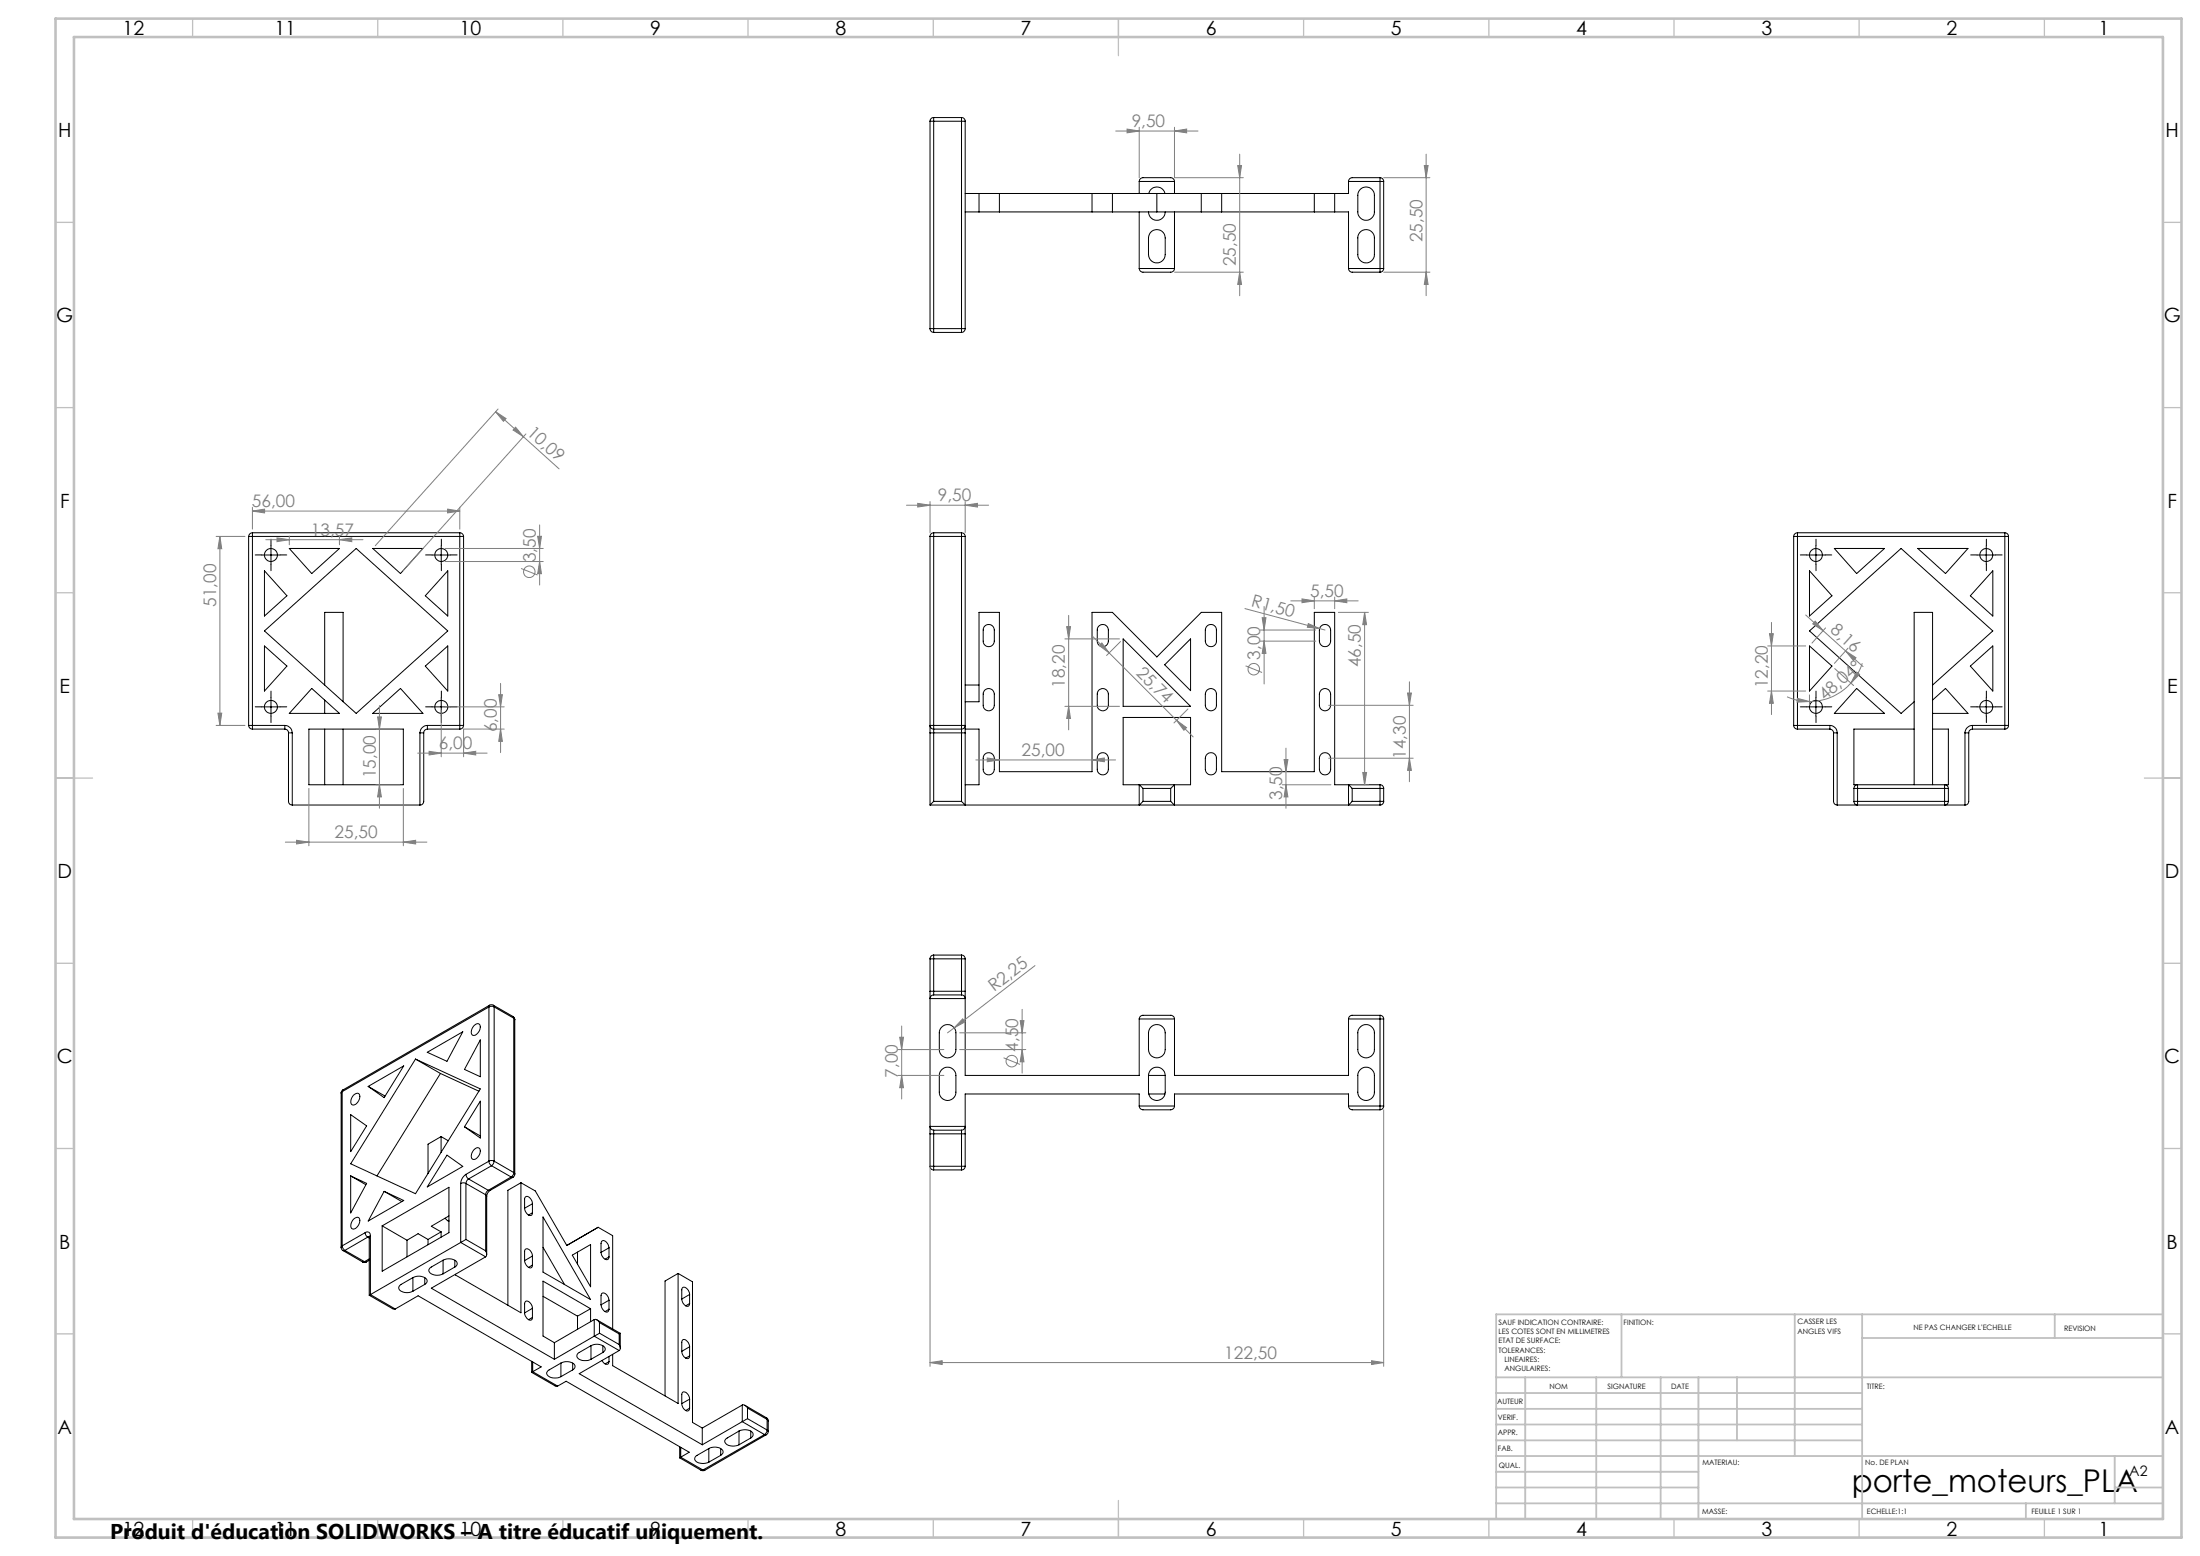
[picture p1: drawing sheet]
<svg xmlns="http://www.w3.org/2000/svg" width="594mm" height="420mm" viewBox="0 0 594 420" stroke-linecap="round" stroke-linejoin="round" font-family="sans-serif">
<g fill="none" stroke="#000" stroke-width=".27">
<path d="M251.1 32.7h1M251.1 32.7v56M252.1 31.7v1M252.1 31.7a.96 .96 0 0 0-1 1M252.1 32.7v56M252.1 32.7h7.5M252.1 31.7h7.5M259.6 32.7h1M259.6 31.7a.96 .96 0 0 1 1 1M259.6 31.7v1M259.6 32.7v56M260.6 32.7v56"/>
<path d="M260.6 57.2h103.5v15.3M264.3 52.2v5M269.8 52.2v5M294.9 52.2v5M300.4 52.2v5M307.6 49a1.02 1.02 0 0 1 1-1h7.5a1.09 1.09 0 0 1 1 1M307.6 49v3.2M307.6 57.2v15.3M307.6 49h9.5M310.1 57.2a2.26 2.26 0 0 0 2.2 2.3 2.26 2.26 0 0 0 2.3-2.3M310.2 52.2a2.24 2.24 0 0 1 2.1-1.7 2.24 2.24 0 0 1 2.2 1.7M312.3 52.2v5"/>
<path d="M317.1 49v3.2M317.1 57.2v15.3M324.3 52.2v5M329.8 52.2v5M354.9 52.2v5M360.4 52.2v5M364.1 49v3.2h-103.5M364.1 49h8.5M367.1 51.3a2.24 2.24 0 0 1 2.5-.7 2.24 2.24 0 0 1 1.5 2.1v4.5a2.24 2.24 0 0 1-2.3 2.3 2.24 2.24 0 0 1-2.2-2.3v-5zM372.6 48h-7.5a1.02 1.02 0 0 0-1 1M372.6 48v1M372.6 48a1.02 1.02 0 0 1 1 1"/>
<path d="M372.6 49h1M372.6 49v23.5M373.6 49v23.5M307.6 72.5a1.02 1.02 0 0 0 1 1h7.5a1.02 1.02 0 0 0 1-1M307.6 72.5h9.5M310.6 62.8a2.27 2.27 0 0 1 2.5-.7 2.27 2.27 0 0 1 1.5 2.1v4.5a2.26 2.26 0 0 1-2.3 2.3 2.26 2.26 0 0 1-2.2-2.3v-4.5zM364.1 72.5a.96 .96 0 0 0 1 1h7.5M364.1 72.5h8.5M367.1 62.8a2.24 2.24 0 0 1 2.5-.7 2.24 2.24 0 0 1 1.5 2.1v4.5a2.24 2.24 0 0 1-2.3 2.3 2.24 2.24 0 0 1-2.2-2.3v-5zM372.6 72.5h1M372.6 72.5v1M373.6 72.5a.96 .96 0 0 1-1 1"/>
<path d="M251.1 88.7h1M251.1 88.7a1.02 1.02 0 0 0 1 1M252.1 88.7v1M252.1 88.7h7.5M252.1 89.7h7.5M259.6 88.7h1M259.6 88.7v1M260.6 88.7a1.02 1.02 0 0 1-1 1M67.1 144.8h1.1M67.1 144.8v51M68.2 143.8a1.02 1.02 0 0 0-1.1 1M68.2 143.8v1"/>
<path d="M68.2 143.8h55.9M68.2 144.8h55.9M68.2 144.8v51M70.7 149.8h4.9M71.4 154.1l6.1 6.7-6.1 5.5zM73.2 147.3v5M78.1 148h13.6l-7.5 6.8zM100.6 148h13.6l-6.1 6.8zM116.7 149.8h4.9M119.1 147.3v5M120.9 154.1v12.2l-6.1-5.5zM124.1 143.8v1"/>
<path d="M124.1 144.8h1.1M124.1 143.8a1.02 1.02 0 0 1 1.1 1M124.1 144.8v51M125.2 144.8v51M251.1 144.8h1M251.1 144.8v51M252.1 143.8v1M252.1 143.8a.96 .96 0 0 0-1 1M252.1 143.8h7.5M252.1 144.8h7.5M252.1 144.8v51M259.6 143.8v1"/>
<path d="M259.6 143.8a.96 .96 0 0 1 1 1M259.6 144.8h1M259.6 144.8v51M260.6 144.8v51M484.3 144.8h1M484.3 144.8v51M485.3 143.8v1M485.3 143.8a1.02 1.02 0 0 0-1 1M485.3 143.8h56M485.3 144.8h56M485.3 144.8v51M487.8 149.8h5"/>
<path d="M488.6 154.1l6 6.7-6 5.5zM490.3 147.3v5M495.3 148h13.5l-7.5 6.8zM517.8 148h13.6l-6.1 6.8zM533.8 149.8h5M536.3 147.3v5M538.1 154.1v12.2l-6.1-5.5zM541.3 143.8v1M541.3 144.8h1M541.3 143.8a.96 .96 0 0 1 1 1M541.3 144.8v51M542.3 144.8v51"/>
<path d="M71.4 170.3l24.8-22.3 24.7 22.3-24.7 22.3zM71.4 174.4l6.1 5.4-6.1 6.7zM114.8 179.8l6.1-5.4v12.1zM266 168.9a1.5 1.5 0 0 1 1.6-.2 1.5 1.5 0 0 1 .9 1.4v3a1.5 1.5 0 0 1-1.5 1.4 1.5 1.5 0 0 1-1.5-1.4v-3.5zM296.8 168.9a1.5 1.5 0 0 1 1.6-.2 1.5 1.5 0 0 1 .9 1.4v3a1.5 1.5 0 0 1-1.5 1.4 1.5 1.5 0 0 1-1.5-1.4v-3.5zM303.2 172.5l18.3 18.2h-18.3zM321.5 172.5v13.9l-7-7zM326 168.9a1.47 1.47 0 0 1 1.6-.2 1.47 1.47 0 0 1 .8 1.4v3a1.5 1.5 0 0 1-1.5 1.5 1.5 1.5 0 0 1-1.5-1.5v-3zM356.8 168.9a1.5 1.5 0 0 1 1.6-.2 1.5 1.5 0 0 1 .9 1.4v3a1.52 1.52 0 0 1-1.5 1.5 1.52 1.52 0 0 1-1.6-1.5v-3zM488.6 174.4l6 5.4-6 6.7zM532 179.8l6.1-5.4v12.1zM67.1 195.8a1.02 1.02 0 0 0 1.1 1"/>
<path d="M67.1 195.8h1.1M68.2 195.8v1M68.2 195.8h8.7M68.2 196.8h8.7M70.7 190.8h4.9M73.2 188.3v5M76.9 195.8a2.05 2.05 0 0 1 2 2M76.9 195.8v1M76.9 196.8a1.02 1.02 0 0 1 1 1M77.9 197.8h1M77.9 197.8v18.5a.97 .97 0 0 0 1 1M78.9 197.8v19.5"/>
<path d="M83.4 196.8h25.5v15h-25.5zM84.2 185.8l7.5 6.8h-13.6zM87.7 184.9v-19.6h4.9v24.1M87.7 189v3.6M87.7 196.8v15M92.6 196.8v15M100.6 192.6l7.5-6.8 6.1 6.8zM113.4 197.8h1M113.4 197.8v19.5M114.4 197.8v18.5a1.02 1.02 0 0 1-1 1M115.4 195.8a2.05 2.05 0 0 0-2 2M115.4 195.8v1"/>
<path d="M115.4 196.8a1.02 1.02 0 0 0-1 1M115.4 195.8h8.7M115.4 196.8h8.7M116.7 190.8h4.9M119.1 188.3v5M124.1 195.8v1M124.1 195.8h1.1M125.2 195.8a1.02 1.02 0 0 1-1.1 1M251.1 195.8h1M251.1 195.8a.96 .96 0 0 0 1 1M251.1 197.8h1M251.1 195.8v2"/>
<path d="M251.1 197.8v19.5M252.1 195.8v1M252.1 196.8v1M252.1 197.8v18.5M252.1 195.8h7.5M252.1 196.8h7.5M252.1 197.8h7.5M259.6 195.8h1M259.6 195.8v1M259.6 196.8v1M259.6 197.8h1M259.6 197.8v18.5"/>
<path d="M260.6 195.8a.96 .96 0 0 1-1 1M260.6 195.8v2M260.6 197.8v19.5l-1-1M260.6 196.8h3.7v15h-3.7M260.6 189.4h3.7v-24.1h5.5v43h25.1v-43h5.5l11.9 12 12-12h5.5v43h25.1v-43h5.5v46.5h12.2M260.6 184.9h3.7M266 186.2a1.53 1.53 0 0 1 1.6-.2 1.53 1.53 0 0 1 .9 1.3v3.1a1.5 1.5 0 0 1-1.5 1.5 1.5 1.5 0 0 1-1.5-1.5v-3.4zM296.8 186.2a1.53 1.53 0 0 1 1.6-.2 1.53 1.53 0 0 1 .9 1.3v3.1a1.5 1.5 0 0 1-1.5 1.5 1.5 1.5 0 0 1-1.5-1.5v-3.4zM303.2 193.7h18.3v18.1h-18.3zM326 186.2a1.5 1.5 0 0 1 1.6-.2 1.5 1.5 0 0 1 .8 1.3v3.1a1.5 1.5 0 0 1-1.5 1.5 1.5 1.5 0 0 1-1.5-1.5v-3.1zM356.8 186.2a1.53 1.53 0 0 1 1.6-.2 1.53 1.53 0 0 1 .9 1.3v3.1a1.52 1.52 0 0 1-1.5 1.5 1.52 1.52 0 0 1-1.6-1.5v-3.1zM484.3 195.8h1"/>
<path d="M484.3 195.8a1.02 1.02 0 0 0 1 1M485.3 195.8v1M485.3 195.8h8.8M485.3 196.8h8.8M487.8 190.8h5M490.3 188.3v5M494.1 195.8a1.99 1.99 0 0 1 1.9 2M494.1 195.8v1M494.1 196.8a1.02 1.02 0 0 1 1 1M495.1 197.8h.9M495.1 197.8v18.5a.96 .96 0 0 0 .9 1M496 197.8v19.5"/>
<path d="M501.3 185.8l7.5 6.8h-13.5zM516.8 196.8h-16.2v15h25.5v-15h-4.3M521.8 189l3.5-3.2 6.1 6.8h-9.6M521.8 184.9l16.3-14.6-24.8-22.3-24.7 22.3 24.7 22.3 3.5-3.2M530.5 197.8h1.1M530.5 197.8v19.5M531.6 197.8v18.5a1.02 1.02 0 0 1-1.1 1M532.6 195.8a2.05 2.05 0 0 0-2.1 2M532.6 195.8v1M532.6 196.8a1.02 1.02 0 0 0-1 1M532.6 195.8h8.7M532.6 196.8h8.7"/>
<path d="M533.8 190.8h5M536.3 188.3v5M541.3 195.8v1M541.3 195.8h1M542.3 195.8a.96 .96 0 0 1-1 1M78.9 217.3h34.5M251.1 217.3h121.5M252.1 216.3l-1 1M252.1 216.3h7.5M266 203.5a1.5 1.5 0 0 1 1.6-.2 1.5 1.5 0 0 1 .9 1.4v3a1.5 1.5 0 0 1-1.5 1.5 1.5 1.5 0 0 1-1.5-1.5v-3.5zM296.8 203.5a1.5 1.5 0 0 1 1.6-.2 1.5 1.5 0 0 1 .9 1.4v3a1.5 1.5 0 0 1-1.5 1.5 1.5 1.5 0 0 1-1.5-1.5v-3.5zM308.6 212.8l-1-1v5.5l1-1"/>
<path d="M308.6 216.3h7.5M308.6 212.8v3.5M308.6 212.8h7.5M316.1 212.8l1-1v5.5l-1-1M316.1 212.8v3.5M326 203.5a1.47 1.47 0 0 1 1.6-.2 1.47 1.47 0 0 1 .8 1.4v3a1.5 1.5 0 0 1-1.5 1.5 1.5 1.5 0 0 1-1.5-1.5v-3zM356.8 203.5a1.5 1.5 0 0 1 1.6-.2 1.5 1.5 0 0 1 .9 1.4v3a1.52 1.52 0 0 1-1.5 1.5 1.52 1.52 0 0 1-1.6-1.5v-3zM365.1 212.8l-1-1v5.5l1-1M365.1 216.3h7.5M365.1 212.8h7.5M365.1 212.8v3.5M372.6 216.3v1"/>
<path d="M372.6 216.3h1M372.6 212.8h1M372.6 211.8v1M372.6 211.8a.96 .96 0 0 1 1 1M372.6 212.8v3.5M373.6 216.3a.96 .96 0 0 1-1 1M373.6 212.8v3.5M496 217.3h34.5M500.6 212.8a.74 .74 0 0 1 .9-.8v.8M500.6 216.3a.74 .74 0 0 0 .9 .9v-.9M500.6 216.3h.9M500.6 212.8h.9"/>
<path d="M500.6 212.8v3.5M501.5 216.3h23.5M501.5 212.8h23.5M501.5 212.8v3.5M516.8 211.8v-46.5h5v46.5M525 212.8v-.4a.37 .37 0 0 1 .1-.5 .37 .37 0 0 1 .5 .1l.5 .8M525 216.3v.4a.37 .37 0 0 0 .1 .5 .37 .37 0 0 0 .5 0l.5-.9M525 216.3h1.1M525 212.8h1.1M525 212.8v3.5M526.1 212.8v3.5M251.1 258.8h1"/>
<path d="M251.1 258.8v8.8M252.1 257.8v1M252.1 257.8a.97 .97 0 0 0-1 1M252.1 258.8v8.8M252.1 258.8h7.5M252.1 257.8h7.5M259.6 258.8h1M259.6 257.8a.97 .97 0 0 1 1 1M259.6 257.8v1M259.6 258.8v8.8M260.6 258.8v8.8M127.9 276.9l.3-.3a.85 .85 0 0 1 1.2-.2 .85 .85 0 0 1 .2 1.2 2.08 2.08 0 0 1-1.9 1.9 1.76 1.76 0 0 1 .2-2.6z"/>
<path d="M132 271.8l.5-.2 .9 .2M132 271.8l-39.6 22.9M132 271.8v41.6M132.2 271.3l.4-.1 .6 .1M132.2 271.3l-.2 .5M132.2 271.3l-39.6 22.9M133.2 271.3l.2 .5M133.2 271.3l5.3 3.1M133.4 271.8v41.6M133.4 271.8l5.3 3M138.5 274.4l.4 .4 .1 .5M138.5 274.4l.2 .4"/>
<path d="M138.7 274.8l.3 .5M138.7 274.8v41.7M139 275.3v41.6M251.1 267.6h1M251.1 267.6v1.9M251.1 269.5v34.5M251.1 269.5h9.5M252.1 268.6a1.02 1.02 0 0 0-1 .9M252.1 267.6v1M252.1 268.6h7.5M252.1 267.6h7.5M254.1 277.4a2.22 2.22 0 0 1 2.5-.7 2.22 2.22 0 0 1 1.5 2.1v4.5a2.24 2.24 0 0 1-2.2 2.3 2.24 2.24 0 0 1-2.3-2.3v-5z"/>
<path d="M259.6 268.6a.96 .96 0 0 1 1 .9M259.6 267.6v1M259.6 267.6h1M260.6 267.6v1.9M260.6 269.5v20.8h47v-15.3M307.6 275a1.02 1.02 0 0 1 1-.9h7.5a1.02 1.02 0 0 1 1 .9M307.6 275h9.5M310.6 277.4a2.25 2.25 0 0 1 2.5-.7 2.25 2.25 0 0 1 1.5 2.1v4.5a2.26 2.26 0 0 1-2.3 2.3 2.26 2.26 0 0 1-2.2-2.3v-4.5zM317.1 275v15.3h47v-15.3M364.1 275h8.5M367.5 277.1a2.23 2.23 0 0 1 2.3-.3 2.23 2.23 0 0 1 1.3 2v4.5a2.24 2.24 0 0 1-2.3 2.3 2.24 2.24 0 0 1-2.2-2.3v-4.5a2.14 2.14 0 0 1 .9-1.7zM372.6 275h1"/>
<path d="M372.6 274.1v.9M372.6 274.1h-7.5a.96 .96 0 0 0-1 .9M372.6 274.1a.96 .96 0 0 1 1 .9M372.6 275v23.5M373.6 275v23.5M92.1 295v41.7M92.4 294.7l-.3 .3M92.4 294.7v41.6M92.6 294.2l-.5 .8M92.6 294.2l-.2 .5M95.4 295.7l.3-.3a.85 .85 0 0 1 1.2-.2 .85 .85 0 0 1 .2 1.2 2 2 0 0 1-2 1.8 1.76 1.76 0 0 1 .3-2.5zM99.4 293.2l9.6-5.5-5.3 8.6z"/>
<path d="M99.4 293.2l4.6 2.7M112.2 285.9l17.5 8-17.5 28.3-17.5-8.1zM112.2 285.9l6.7 3.9M115.4 284l9.6-5.5-4.3 8zM118.9 289.8l10.4 4.8M118.9 289.8l-17.1 27.6M129.7 280.7v9.9l-4.3-1.9zM129.7 297.2v10l-4.3-3.1zM254.1 288.9a2.22 2.22 0 0 1 2.5-.7 2.22 2.22 0 0 1 1.5 2.1v4.5a2.24 2.24 0 0 1-2.2 2.3 2.24 2.24 0 0 1-2.3-2.3v-5zM307.6 298.5a1.09 1.09 0 0 0 1 1.1h7.5a1.09 1.09 0 0 0 1-1.1M307.6 298.5v-3.2h-47v8.7M307.6 298.5h9.5"/>
<path d="M310.1 290.3v4.5a2.26 2.26 0 0 0 2.2 2.3 2.26 2.26 0 0 0 2.3-2.3v-4.5M310.1 290.3a2.26 2.26 0 0 1 2.2-2.2 2.26 2.26 0 0 1 2.3 2.2M310.1 290.3h4.5M310.2 295.3h4.3M317.1 298.5v-3.2h47v3.2M364.1 298.5a1.02 1.02 0 0 0 1 1.1h7.5M364.1 298.5h8.5M367.1 288.9a2.22 2.22 0 0 1 2.5-.7 2.22 2.22 0 0 1 1.5 2.1v4.5a2.24 2.24 0 0 1-2.3 2.3 2.24 2.24 0 0 1-2.2-2.3v-5zM372.6 298.5v1.1M372.6 298.5h1M373.6 298.5a1.02 1.02 0 0 1-1 1.1M94.7 300.9l4.3 3-4.3 7z"/>
<path d="M94.7 317.4l4.3 2-4.3 8zM94.7 317.4l4.1 2.4M119.1 306.8v4.3M119.1 306.8l1.9 1.1M119.1 306.8l-3.5 2v8M120.7 311.8l4.3 3-9.6 5.6zM124.4 319.5l.5-.2 .9 .2M124.4 319.5v15.9M125.4 304.1l4.3 2.5M125.8 317a3.2 3.2 0 0 0-1.4 2.5M125.8 317l.2 .7 .5 .5M125.8 319.5v15.1"/>
<path d="M125.8 319.5l5.3 3M126.5 318.2l-.5 .6-.2 .7M126.5 318.2l5.3 3.1M127.9 310.4l.3-.3a.85 .85 0 0 1 1.2-.2 .85 .85 0 0 1 .2 1.2 2.08 2.08 0 0 1-1.9 1.8 1.76 1.76 0 0 1 .2-2.5zM132 313.4l.2 .7 .5 .6M132 313.4l.5-.2 .9 .2M132 313.4l-6.2 3.6M132.7 314.7l-6.2 3.5M132.7 314.7l5.3 3M133.4 313.4l-.2 .7-.5 .6M133.4 313.4l5.3 3.1M138 317.7l.5 .1"/>
<path d="M138 317.7l-6.2 3.6M138.5 317.8l-6.2 3.5M138.7 316.5l-.1 .5-.6 .7M138.7 316.5l.3 .4M139 316.9l-.1 .5-.4 .4M140.7 319.2l3.8 2.3 8.5 14.7 8.5-4.9 3.9 2.2v25.2M140.7 319.2v35.1l-17.7-10.1v-.3M140.7 319.2l-3.6 2.1v31M251.1 304a1.02 1.02 0 0 0 1 1.1M251.1 306.1h1M251.1 304v2.1M251.1 314.8a.96 .96 0 0 0 1 1"/>
<path d="M251.1 314.8h1M251.1 306.1v8.7M251.1 304h9.5M252.1 305.1v1M252.1 314.8v1M252.1 306.1v8.7M252.1 305.1h7.5M252.1 306.1h7.5M252.1 314.8h7.5M252.1 315.8h7.5M259.6 306.1h1M259.6 305.1v1"/>
<path d="M259.6 314.8v1M259.6 314.8h1M259.6 306.1v8.7M260.6 304a1.08 1.08 0 0 1-1 1.1M260.6 304v2.1M260.6 314.8a.96 .96 0 0 1-1 1M260.6 306.1v8.7M92.1 336.7l.5 .9M92.4 336.3l.2 .7 .5 .5M92.4 336.3l-.3 .4M92.6 337.6l5.3 3M93.1 337.5l-.5 .1"/>
<path d="M93.1 337.5l5.3 3.1M95.4 329.2l.3-.3a.85 .85 0 0 1 1.2-.2 .85 .85 0 0 1 .2 1.1 2 2 0 0 1-2 1.9 1.76 1.76 0 0 1 .3-2.5zM98.6 332.7a.86 .86 0 0 1 1-.1 .86 .86 0 0 1 .4 .9M98.6 332.7l.2 .7 .5 .5M98.6 332.7l-6.2 3.6M99.3 333.9l-6.2 3.6M99.3 333.9l.4 .3M99.7 333.8v.1M99.7 333.9h-.4M99.7 333.9v15.7M99.7 339.8l-1.3 .8M100 333.5l-.3 .4"/>
<path d="M100 333.5v15.9M103.2 330.9l18-10.4v12.2l-18 10.4zM103.2 330.9l6.7 3.9M103.7 321.6l5.3 2.4-9.6 5.6zM103.7 321.6l4.8 2.7M109.9 334.8v4.4M115.6 334.6l-2.7-1.6-3 1.8M115.6 334.6v1.4M119.1 332.5l-3.5 2.1M119.1 332.5v1.4M120.2 328.8l1 .9M121.2 328.2l-4.7 2.8 2.6 1.5"/>
<path d="M121.2 329.4l-.3 .1M124.4 335.4l-24.4 14M124.4 335.4l6.7 3.8M125.8 334.6l-1.4 .8M125.8 334.6l5.3 3M131.1 337.6a1.26 1.26 0 0 1 0 1.6M131.1 322.5l.3 .4M131.1 339.2l-14.6 8.5 33.2 19.2M131.1 322.5v15.1M131.4 322.9v15.7M131.8 321.3l-.5 .5-.2 .7M131.8 321.3h.5"/>
<path d="M132.3 321.3a1.96 1.96 0 0 0-.9 1.6M141.6 326.1a1.86 1.86 0 0 0 1.8 2l.4-.7M143.8 324.9a1.81 1.81 0 0 0-1.8-1.9l-.3 .4-.1 2.7M143.8 339a1.81 1.81 0 0 0-1.8-1.9l-.3 .4-.1 2.8M143.8 324.9v2.5M143.8 339v2.5M143.8 339l-2.2 1.3M143.8 327.4l-1.1 .6M143.8 324.9l-2.2 1.2M146.6 328.5l12.9 22.3-12.9-7.4zM146.6 336.7l5.8 10M154.5 338.8l5-2.9v11.4z"/>
<path d="M155.9 338v3.2M162.3 338a1.86 1.86 0 0 0 1.7 2l.4-.7M164.4 336.8a1.86 1.86 0 0 0-1.7-1.9l-.4 .7v2.4M164.4 336.8v2.5M164.4 339.3l-1 .6M164.4 336.8l-2.1 1.2M97.9 340.6l.5 .2 .5-.2M98.4 340.6h.5M98.4 340.6h-.5M99.7 349.6l6.3 3.7h.7M99.7 340.2l-.8 .4M100 349.4l-.3 .2"/>
<path d="M100 349.4l6.7 3.9M106.7 353.3l6.2-3.5 33.2 19.2-2.3 1.3M111.5 344.9a2.85 2.85 0 0 1 3.8 .7 1.04 1.04 0 0 1-.6 1.1M111.5 344.9l-3.2 1.8a1.05 1.05 0 0 0-.6 1.2 1.05 1.05 0 0 0 1 .8l1.4 .2 1.4-.4M111.5 344.9v3.6M114.7 346.7l-3.2 1.8M114.7 344.9v1.8M119.6 340.2a2.79 2.79 0 0 1 3.8 .7 1.04 1.04 0 0 1-.6 1.1M119.6 340.2l-3.1 1.8a1.04 1.04 0 0 0-.7 1.2 1.04 1.04 0 0 0 1 .8l1.5 .2 1.3-.4M119.6 340.2v3.6M122.8 342l-3.2 1.8M122.8 340.2v1.8"/>
<path d="M141.6 354.4a1.86 1.86 0 0 0 1.8 1.9l.4-.7M141.6 340.3a1.93 1.93 0 0 0 1.8 1.9l.4-.7M143.8 353.1a1.88 1.88 0 0 0-1.8-1.9l-.3 .4-.1 2.8M143.8 353.1v2.5M143.8 355.6l-1.1 .6M143.8 353.1l-2.2 1.3M143.8 341.5l-1.1 .6M146.6 349.9l9.3 5.4M155.9 355.3v3.5M159.5 353.3l-12.9-7.5v14.8l3.1 1.8M159.5 353.3v3.4M159.5 353.3l-3.6 2"/>
<path d="M160.4 356.2a1.25 1.25 0 0 1 1.5 .8M160.4 356.2v4.5M160.4 356.2l-10.7 6.2M161.1 356.3l6.4 3.6M161.9 359.9l-1.5 .8M161.9 357v2.9M161.9 359.9l5.3 3M161.9 357l5.3 3.1M162.3 352.2a1.93 1.93 0 0 0 1.7 1.9l.4-.7M164.4 351a1.86 1.86 0 0 0-1.7-2l-.4 .7v2.5M164.4 351v2.4M164.4 353.4l-1 .6"/>
<path d="M164.4 351l-2.1 1.2M167.5 359.9l-.3 .2M167.5 359.9v4M183.1 343.7v35.1l-17.7-10.2v-3M183.1 343.7l3.9 2.3v37.9l2.6 1.6M183.1 343.7l-3.5 2.1v31M184.1 350.6a1.87 1.87 0 0 0 1.7 2l.4-.8M186.2 349.4a1.86 1.86 0 0 0-1.8-1.9l-.3 .4v2.7M186.2 349.4v2.4M186.2 351.8l-1.1 .7M186.2 349.4l-2.1 1.2M143.5 370.4l6.5 3.8 .6-.1"/>
<path d="M143.5 367.4v3M143.8 370.3l-.3 .1M143.8 370.3l6.8 3.8M143.8 367.6v2.7M149.7 362.4v4.5M150.6 374.1l2.3-1.3 33.2 19.2-2.3 1.3M151.4 367.9l-3.1 1.9a1.04 1.04 0 0 0-.7 1.1 1.04 1.04 0 0 0 1.1 .9l1.4 .2 1.3-.4M151.4 367.9a2.79 2.79 0 0 1 3.9 .8 1.04 1.04 0 0 1-.7 1.1M151.4 367.9v3.7M154.6 369.8l-3.2 1.8M154.6 367.9v1.9M159.6 363.2a2.85 2.85 0 0 1 3.8 .8 1.04 1.04 0 0 1-.6 1.1"/>
<path d="M159.6 363.2l-3.2 1.9a1.05 1.05 0 0 0-.6 1.1 1.05 1.05 0 0 0 1 .9l1.4 .2 1.4-.4M159.6 363.2v3.7M160.4 360.7l-10.7 6.2M160.4 360.7l6.8 3.8M162.5 367.2l.7 .8a.69 .69 0 0 0 .8 .3 .69 .69 0 0 0 .4-.8M162.8 365.1l-3.2 1.8M162.8 363.2v1.9M164.4 366.1v1.4M164.4 367.5l-1 .6M167.2 362.9a1.26 1.26 0 0 1 0 1.6M167.2 364.5l-10.8 6.3 33.2 19.2M167.2 360.1v2.8"/>
<path d="M184.1 364.8a1.81 1.81 0 0 0 1.7 1.9l.4-.7M184.1 378.9a1.81 1.81 0 0 0 1.7 1.9l.4-.7M186.2 363.5a1.93 1.93 0 0 0-1.8-1.9l-.3 .4v2.8M186.2 377.7a1.86 1.86 0 0 0-1.8-2l-.3 .4v2.8M186.2 363.5v2.5M186.2 377.7v2.4M186.2 377.7l-2.1 1.2M186.2 366l-1.1 .6M186.2 363.5l-2.1 1.3M200.4 379.3a1.25 1.25 0 0 1 1.4 .8M200.4 379.3v4.4M200.4 379.3l-10.8 6.2"/>
<path d="M201.1 379.3l5.8 3.4M183.5 393.5l5.8 3.4M183.5 390.5v3M183.8 393.3l-.3 .2M183.8 393.3l6 3.5M183.8 390.7v2.6M186.2 380.1l-1.1 .6M189.3 396.9l.5 .1 .5-.1M189.6 385.5v4.5M189.8 396.8l.5 .1M189.8 396.8l-.5 .1M191.4 391a2.89 2.89 0 0 1 3.8 .7 1.05 1.05 0 0 1-.6 1.1"/>
<path d="M191.4 391l-3.2 1.8a1.05 1.05 0 0 0-.6 1.2 1.05 1.05 0 0 0 1 .8l1.4 .2 1.4-.3M191.4 391v3.7M194.6 392.8l-3.2 1.9M194.6 391v1.8M199.5 386.3a2.88 2.88 0 0 1 3.8 .8 1.05 1.05 0 0 1-.6 1M199.5 386.3l-3.1 1.8a1.04 1.04 0 0 0-.7 1.2 1.04 1.04 0 0 0 1 .9l1.5 .1 1.3-.3M199.5 386.3v3.7M200.4 383.7l-10.8 6.3M200.4 383.7l6 3.5M201.8 382.9l-1.4 .8M201.8 382.9l5.3 3.1M201.8 380.1l5.3 3"/>
<path d="M201.8 380.1v2.8M202.7 388.1l-3.2 1.9M202.7 386.3v1.8M206.4 387.2l.5 .1M206.4 387.2l-16.6 9.6M206.9 382.7l.4 .3 .1 .5M206.9 382.7l.2 .4M206.9 387.3l-16.6 9.6M207.1 386l-.1 .5-.6 .7M207.1 386l.3 .4M207.1 383.1l.3 .4M207.1 383.1v2.9"/>
<path d="M207.4 386.4l-.1 .5-.4 .4M207.4 383.5v2.9"/>
<circle cx="73.1" cy="149.8" r="1.75"/>
<circle cx="119.1" cy="149.8" r="1.75"/>
<circle cx="490.3" cy="149.8" r="1.75"/>
<circle cx="536.3" cy="149.8" r="1.75"/>
<circle cx="73.1" cy="190.8" r="1.75"/>
<circle cx="119.1" cy="190.8" r="1.75"/>
<circle cx="490.3" cy="190.8" r="1.76"/>
<circle cx="536.3" cy="190.8" r="1.76"/>
</g>
<g fill="none" stroke="#808080" stroke-width=".27">
<path d="M301.2 35.4h22.3M304.3 34.8l3.3 .6-3.3 .5zM307.6 34.3v13.7M317.1 35.4l3.3-.6v1.1zM317.1 34.3v13.7h18.6M334.2 44.7h1l-.5 3.3zM334.7 41.6v38.2M373.6 48h12.5M384.6 44.7h1l-.5 3.3zM385.1 41.6v38.2M317.1 73.5h18.6M334.7 73.5l.5 3.3h-1z"/>
<path d="M373.6 73.5h12.5M385.1 73.5l.5 3.3h-1zM133.8 111.1l17.2 15.5M133.8 111.1l2.8 1.9-.7 .7zM134.5 110.4l-33.2 36.9M139.2 115.3l2.1 2.6-2.8-1.8zM142 117.1l-33.2 37M68.2 138l3.2-.6v1zM68.2 136.9v5.9M68.2 138h55.9M120.9 137.4l3.2 .6-3.2 .4zM124.1 136.9v5.9"/>
<path d="M244.8 136.4h22.1M247.8 135.9l3.3 .5-3.3 .5zM251.1 135.4v8.4M260.6 136.4l3.3-.5v1zM260.6 135.4v8.4M58.3 144.8h7.8M59.4 144.8v51M59.4 144.8l.5 3.3h-1.1zM71.8 145.7h26.2M74.8 145.2l3.3 .5-3.3 .5zM78.1 144.7v2.4M91.7 145.7l3.3-.5v1z"/>
<path d="M91.7 144.7v2.4M120.2 148h26.5M120.2 151.6h26.5M140.7 153.4l4.4 1.8M145.2 144.8h1l-.5 3.2zM145.7 151.6l.5 3.3h-1zM145.7 141.7v16.2M287.5 172.5h14.8M288 169.1h1l-.5 3.4zM288.5 166.1v30.9M295 171.7l22.7 22.7M296.8 174.3l.7-.8 2 2.7z"/>
<path d="M302.5 173.2l-3.7 3.7M336.1 164.3l20.2 5.4M336.3 179.7l4.4 1.8M340.3 170.1h14.9M340.3 173.1h14.9M340.8 166.7h1l-.5 3.4zM341.3 173.1l.5 3.3h-1zM341.3 163.7v20.9M348.5 162.2h18.2M351.5 161.7l3.4 .5-3.4 .5zM353.2 168.3l3.1 1.4-3.3-.4zM354.9 161.2v3.1"/>
<path d="M356.3 169.7l1.5 .4M360.4 162.2l3.2-.5v1zM360.4 161.2v3.1M361.4 165.3h8.1M368.4 165.3l.6 3.3h-1.1zM368.4 165.3v46.5M477.3 174.4h10.2M477.8 171h1l-.5 3.4zM478.3 168v24.9M487.5 166l4.7 4.2M490.1 167.7l2.1 2.5-2.8-1.8zM492.2 170.2l10.8 9.7"/>
<path d="M492.9 169.5l-3.7 4.1M498.3 175.7l2.8 1.8-.7 .8zM499 175l-3.7 4.1M502.8 179l-1.4 3.1-1.7 2.3M58.3 195.8h7.8M58.8 192.5h1.1l-.5 3.3zM101.5 196.8h6.4M102 193.5h1l-.6 3.3zM102.4 190.4v27.8M119.1 191.8v12.5M120.2 190.8h15.9M134.7 187.5h.9l-.5 3.3z"/>
<path d="M135.1 196.8l.5 3.3h-.9zM135.1 184.4v18.7M136.1 196.8h-10.9v7.5M287.5 190.7h14.8M288.5 190.7l.5 3.2h-1zM317.7 194.4l2.7 2-.7 .7zM317.7 194.4l4.5 4.5M320.7 191.4l-3.7 3.7M358.7 190.4h22.9M380 187.1h1.1l-.6 3.3zM380.5 184v27M477.3 186.5h10.2"/>
<path d="M478.3 186.5l.5 3.3h-1zM482.5 188.1l2.7 .9 3.4 .4M485.3 188.5l3.3 .9-3.4 .1zM488.6 187.6v2.8M495.4 180.5l5.1 4.5M499.7 184.4a14.8 14.8 0 0 1-11.1 5M501.3 181.4l.8 .6-2.4 2.4zM83.4 212.8v15.5M101.5 211.8h6.4M102.4 211.8l.6 3.3h-1zM108.9 212.8v15.5M112.8 203.3h18.7"/>
<path d="M115.9 202.8l3.2 .5-3.2 .5zM125.2 203.3l3.2-.5v1zM263.5 205.1h37.7M266.6 204.6l3.2 .5-3.2 .5zM294.9 205.1l3.3-.5v1zM346.2 211.8h13.1M346.7 205h1l-.5 3.3zM347.2 211.8l.5 3.3h-1zM347.2 201.9v16.3M358.7 204.7h22.9M365.1 211.8h4.4M367.9 208.5h1.1l-.6 3.3z"/>
<path d="M380.5 204.7l.6 3.2h-1.1zM77 227.3h38.3M80.1 226.8l3.3 .5-3.3 .5zM108.9 227.3l3.3-.5v1zM242.9 280h1l-.4 3.3zM243.5 276.9v19.7M257.6 277.4l-1.8 1.4M259.1 278.8h17.9M259.9 275l.7 .8-3 1.6zM275.4 275.5h1.1l-.5 3.3zM276 272.4v17.2M279.4 260.6l-21.8 16.8"/>
<path d="M242.4 283.3h12.4M242.4 290.3h12.4M243.5 290.3l.4 3.3h-1zM259.1 283.3h17.9M271 285.5l4.4 1.8M276 283.3l.5 3.3h-1.1zM373.6 299.6v69.2M251.1 307v61.8M251.1 367.8l3.3-.5v1zM251.1 367.8h122.5M370.3 367.3l3.3 .5-3.3 .5z"/>
<circle cx="142.9" cy="154.3" r="1.55"/>
<circle cx="338.5" cy="180.6" r="1.55"/>
<circle cx="273.2" cy="286.4" r="1.55"/>
</g>
<g fill="none" stroke="#000" stroke-width=".27" stroke-dasharray="30.5 1.3 1.3 1.3">
<path d="M70.7 149.8h-1.8M73.2 147.3v-1.8M73.2 152.3v1.7M75.7 149.8h1.7M116.7 149.8h-1.8M119.2 147.3v-1.8M119.2 152.3v1.7M121.7 149.8h1.7M487.8 149.8h-1.7M490.3 147.3v-1.8M490.3 152.3v1.7M492.8 149.8h1.8"/>
<path d="M533.8 149.8h-1.7M536.3 147.3v-1.8M536.3 152.3v1.7M538.8 149.8h1.8M70.7 190.8h-1.8M73.2 188.3v-1.8M73.2 193.3v1.7M75.7 190.8h1.7M116.7 190.8h-1.8M119.2 188.3v-1.8M119.2 193.3v1.7M121.7 190.8h1.7"/>
<path d="M487.8 190.8h-1.7M490.3 188.3v-1.8M490.3 193.3v1.7M492.8 190.8h1.8M533.8 190.8h-1.7M536.3 188.3v-1.8M536.3 193.3v1.7M538.8 190.8h1.8"/>
</g>
<g fill="none" stroke="#c0c0c0" stroke-width=".35">
<path d="M52 5v5M102 5v5M152 5v5M202 5v5M252 5v5M302 5v10M352 5v5M402 5v5M452 5v5M502 5v5M552 5v5M15 60h5"/>
<path d="M584 60h5M15 110h5M584 110h5M15 160h5M584 160h5M15 210h10M579 210h10M15 260h5M584 260h5M15 310h5M584 310h5M15 360h5"/>
<path d="M584 360h5M52 410v5M102 410v5M152 410v5M202 410v5M252 410v5M302 405v10M352 410v5M402 410v5M452 410v5M502 410v5M552 410v5"/>
</g>
<g fill="none" stroke="#c0c0c0" stroke-width=".5">
<path d="M437.8 354.8v17M484.6 354.8v38.2M502.8 354.8v55.2M554.8 354.8v6.4M584 354.8h-180v55.2M404 371.8h180M404 376h98.8M411.8 371.8v38.2M431 371.8v38.2M448.4 371.8v38.2M458.6 371.8v38.2M469 371.8v17"/>
<path d="M502.8 361.2h81.2M404 388.8h98.8M404 384.5h98.8M404 380.3h98.8M404 397.3h54.6M404 393h180M571 393v12.8M404 405.8h180M404 401.5h54.6M547 405.8v4.2M571 401.5h13"/>
</g>
<path d="M15 5h574v410h-574zM20 10h564v400h-564z" fill="none" stroke="#c0c0c0" stroke-width=".7"/>
<g fill="#808080">
<path d="M353.2 168.3l3.1 1.4-3.3-.4z"/>
<path d="M259.9 275l.7 .8-3 1.6z"/>
<path d="M317.7 194.4l2.7 2-.7 .7zM296.8 174.3l.7-.8 2 2.7z"/>
<path d="M139.2 115.3l2.1 2.6-2.8-1.8zM133.8 111.1l2.8 1.9-.7 .7z"/>
<path d="M498.3 175.7l2.8 1.8-.7 .8zM490.1 167.7l2.1 2.5-2.8-1.8z"/>
<path d="M360.4 162.2l3.2-.5v1zM351.5 161.7l3.4 .5-3.4 .5zM294.9 205.1l3.3-.5v1zM266.6 204.6l3.2 .5-3.2 .5z"/>
<path d="M304.3 34.8l3.3 .6-3.3 .5zM317.1 35.4l3.3-.6v1.1zM68.2 138l3.2-.6v1zM120.9 137.4l3.2 .6-3.2 .4zM74.8 145.2l3.3 .5-3.3 .5zM91.7 145.7l3.3-.5v1zM115.9 202.8l3.2 .5-3.2 .5zM125.2 203.3l3.2-.5v1zM80.1 226.8l3.3 .5-3.3 .5zM108.9 227.3l3.3-.5v1zM251.1 367.8l3.3-.5v1zM370.3 367.3l3.3 .5-3.3 .5z"/>
<path d="M485.3 188.5l3.3 .9-3.4 .1zM501.3 181.4l.8 .6-2.4 2.4z"/>
<path d="M367.9 208.5h1.1l-.6 3.3zM368.4 165.3l.6 3.3h-1.1z"/>
<path d="M58.8 192.5h1.1l-.5 3.3zM59.4 144.8l.5 3.3h-1.1zM102.4 211.8l.6 3.3h-1zM102 193.5h1l-.6 3.3z"/>
<path d="M276 283.3l.5 3.3h-1.1zM275.4 275.5h1.1l-.5 3.3z"/>
<path d="M340.8 166.7h1l-.5 3.4zM341.3 173.1l.5 3.3h-1zM346.7 205h1l-.5 3.3zM347.2 211.8l.5 3.3h-1zM288 169.1h1l-.5 3.4zM288.5 190.7l.5 3.2h-1zM334.2 44.7h1l-.5 3.3zM334.7 73.5l.5 3.3h-1zM384.6 44.7h1l-.5 3.3zM385.1 73.5l.5 3.3h-1zM145.2 144.8h1l-.5 3.2zM145.7 151.6l.5 3.3h-1zM134.7 187.5h.9l-.5 3.3zM135.1 196.8l.5 3.3h-.9zM477.8 171h1l-.5 3.4zM478.3 186.5l.5 3.3h-1zM242.9 280h1l-.4 3.3zM243.5 290.3l.4 3.3h-1z"/>
<path d="M380 187.1h1.1l-.6 3.3zM380.5 204.7l.6 3.2h-1.1z"/>
<path d="M247.8 135.9l3.3 .5-3.3 .5zM260.6 136.4l3.3-.5v1z"/>
</g>
<text font-size="8.5" x="500" y="402.7">porte_moteurs_PLA</text>
<text font-size="5.8" x="29.7" y="415.3">Produit d'éducation SOLIDWORKS – A titre éducatif uniquement.</text>
<g font-size="5.3">
<text x="33.1" y="9.5">12</text>
<text x="74.1" y="9.5">11</text>
<text x="124.1" y="9.5">10</text>
<text x="175.6" y="9.5">9</text>
<text x="225.6" y="9.5">8</text>
<text x="275.6" y="9.5">7</text>
<text x="325.6" y="9.5">6</text>
<text x="375.6" y="9.5">5</text>
<text x="425.6" y="9.5">4</text>
<text x="475.6" y="9.5">3</text>
<text x="525.6" y="9.5">2</text>
<text x="566.6" y="9.5">1</text>
<text x="15.7" y="37">H</text>
<text x="584.7" y="37">H</text>
<text x="15.2" y="87">G</text>
<text x="584.2" y="87">G</text>
<text x="16.2" y="137">F</text>
<text x="585.2" y="137">F</text>
<text x="16.1" y="187">E</text>
<text x="585.1" y="187">E</text>
<text x="15.5" y="237">D</text>
<text x="584.5" y="237">D</text>
<text x="15.4" y="287">C</text>
<text x="584.4" y="287">C</text>
<text x="16" y="337">B</text>
<text x="585" y="337">B</text>
<text x="15.5" y="387">A</text>
<text x="584.5" y="387">A</text>
<text x="33.1" y="414.5">12</text>
<text x="74.1" y="414.5">11</text>
<text x="124.1" y="414.5">10</text>
<text x="175.6" y="414.5">9</text>
<text x="225.6" y="414.5">8</text>
<text x="275.6" y="414.5">7</text>
<text x="325.6" y="414.5">6</text>
<text x="375.6" y="414.5">5</text>
<text x="425.6" y="414.5">4</text>
<text x="475.6" y="414.5">3</text>
<text x="525.6" y="414.5">2</text>
<text x="566.6" y="414.5">1</text>
</g>
<g font-size="4.7" fill="#808080">
<text x="305.6" y="34.3">9,50</text>
<text x="384.1" y="65.4" transform="rotate(-90 384.1 65.4)">25,50</text>
<text x="333.7" y="71.9" transform="rotate(-90 333.7 71.9)">25,50</text>
<text x="142" y="117.1" transform="rotate(42 142 117.1)">10,09</text>
<text x="68" y="136.9">56,00</text>
<text x="253.2" y="135.3">9,50</text>
<text x="83.9" y="144.7">13,57</text>
<text x="144.6" y="151.7" transform="rotate(-90 144.6 151.7)">3,50</text>
<text x="353.7" y="161.1">5,50</text>
<text x="58.4" y="163.8" transform="rotate(-90 58.4 163.8)">51,00</text>
<text x="337.6" y="163.6" transform="rotate(15 337.6 163.6)">R1,50</text>
<text x="493.9" y="170.4" transform="rotate(42 493.9 170.4)">8,16</text>
<text x="340.2" y="178" transform="rotate(-90 340.2 178)">3,00</text>
<text x="287.5" y="185.7" transform="rotate(-90 287.5 185.7)">18,20</text>
<text x="306.6" y="181.9" transform="rotate(45 306.6 181.9)">25,74</text>
<text x="367.5" y="180.1" transform="rotate(-90 367.5 180.1)">46,50</text>
<text x="477.3" y="185.8" transform="rotate(-90 477.3 185.8)">12,20</text>
<text x="492.8" y="189.3" transform="rotate(-41 492.8 189.3)">48,04°</text>
<text x="134.2" y="197.7" transform="rotate(-90 134.2 197.7)">6,00</text>
<text x="118.5" y="202.3">6,00</text>
<text x="275.8" y="204.1">25,00</text>
<text x="379.6" y="204.8" transform="rotate(-90 379.6 204.8)">14,30</text>
<text x="101.5" y="210.1" transform="rotate(-90 101.5 210.1)">15,00</text>
<text x="346.2" y="215.9" transform="rotate(-90 346.2 215.9)">3,50</text>
<text x="90.3" y="226.3">25,50</text>
<text x="268.4" y="267.9" transform="rotate(-38 268.4 267.9)">R2,25</text>
<text x="274.9" y="283.8" transform="rotate(-90 274.9 283.8)">4,50</text>
<text x="242.4" y="290.9" transform="rotate(-90 242.4 290.9)">7,00</text>
<text x="330.6" y="366.8">122,50</text>
</g>
<text font-size="3.9" x="574.9" y="398.5">A2</text>
<g font-size="2">
<text x="404.6" y="357.6">SAUF INDICATION CONTRAIRE:</text>
<text x="438.4" y="357.6">FINITION:</text>
<text x="485.3" y="357.5">CASSER LES</text>
<text x="485.3" y="360">ANGLES VIFS</text>
<text x="516.6" y="359">NE PAS CHANGER L'ECHELLE</text>
<text x="557.3" y="359.2">REVISION</text>
<text x="404.6" y="360.1">LES COTES SONT EN MILLIMETRES</text>
<text x="404.6" y="362.6">ETAT DE SURFACE:</text>
<text x="404.6" y="365.1">TOLERANCES:</text>
<text x="406.2" y="367.6">LINEAIRES:</text>
<text x="406.2" y="370.1">ANGULAIRES:</text>
<text x="418.3" y="375">NOM</text>
<text x="434" y="374.9">SIGNATURE</text>
<text x="451.2" y="374.9">DATE</text>
<text x="504" y="374.9">TITRE:</text>
<text x="404.2" y="379.1">AUTEUR</text>
<text x="404.4" y="383.3">VERIF.</text>
<text x="404.4" y="387.4">APPR.</text>
<text x="404.5" y="391.8">FAB.</text>
<text x="459.7" y="395.5">MATERIAU:</text>
<text x="503.6" y="395.5">No. DE PLAN</text>
<text x="404.7" y="396.1">QUAL.</text>
<text x="459.6" y="408.5">MASSE:</text>
<text x="504.1" y="408.6">ECHELLE:1:1</text>
<text x="548.5" y="408.6">FEUILLE 1 SUR 1</text>
</g>
</svg>
